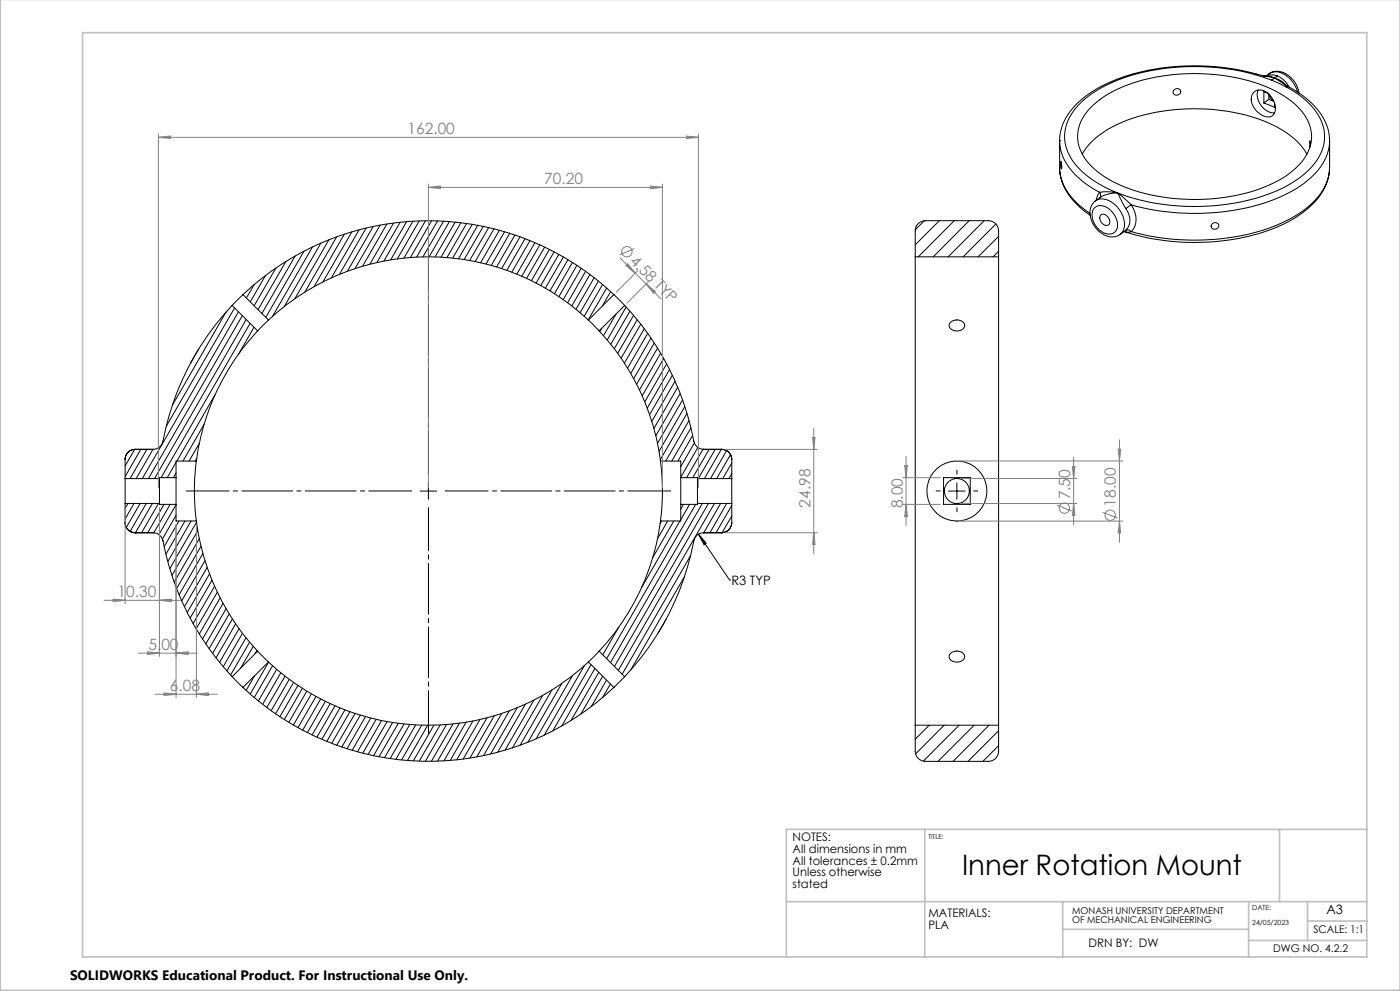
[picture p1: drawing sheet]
<svg xmlns="http://www.w3.org/2000/svg" width="420mm" height="297mm" viewBox="0 0 420 297" stroke-linecap="round" stroke-linejoin="round" font-family="sans-serif">
<g fill="none" stroke="#000" stroke-width=".3">
<path d="M327.3 32.1a38 38 0 0 1 20.8-9.2 58.5 58.5 0 0 1 35 4.6 19.1 19.1 0 0 1 10 10.6 12.1 12.1 0 0 1-4.6 12.4 40.8 40.8 0 0 1-21.4 8.7 57 57 0 0 1-34.6-5.5 17.4 17.4 0 0 1-9-10.8 12 12 0 0 1 3.8-10.8zM352.2 26.9a1.08 1.08 0 0 1 1.5-.3 1.08 1.08 0 0 1 .4 1.4 1.08 1.08 0 0 1-1.4 .5 .88 .88 0 0 1-.8-.6 .88 .88 0 0 1 .3-1zM376 27.8a3.4 3.4 0 0 1 5.4 1.2 4.2 4.2 0 0 1 .2 5.7 4.6 4.6 0 0 1-5.4-2.4l-.4-.6a3.6 3.6 0 0 1 .2-3.9zM376.6 22.4a66.7 66.7 0 0 0-44.2 2.9 22.8 22.8 0 0 0-12.4 11.7 12.7 12.7 0 0 0 3.6 13.4 31.8 31.8 0 0 0 11.7 7.4M376.6 22.4l4.9 1.6M377.1 22.3a68.7 68.7 0 0 0-44.4 2.5 26 26 0 0 0-13.8 12.2l-.8 3-.2 2.1M377.1 22.3l3.1 .6M377.1 22.3l-.5 .1M377.4 27a5.5 5.5 0 0 0 5 6.8M379 22.7l3.4 .7M379.2 30.9l3.2 1.2v-1M379.7 22.8a4.6 4.6 0 0 1 6.7 .3 8.6 8.6 0 0 1 2.9 4.5"/>
<path d="M380 22.9l1.5 .1 .9 .4M380.4 28l-1.2-.5v3.4M380.6 29.8l1.5 .6M380.6 28.2v1.6M380.6 29.8l-1.4 1.1M380.8 22.1a5.4 5.4 0 0 1 7.3 2l1 1.8 .6 2M380.8 28.3l.4 1.1 .9 .8M381.5 24l4.3 2M382.4 23.4l-.9 .6M382.4 23.4l3.6 2.3M382.4 23.4a5.9 5.9 0 0 1 3.4 2.2M383.2 22.8l-.8 .6"/>
<path d="M383.2 22.8a7.4 7.4 0 0 1 3.5 3.3M383.2 22.8l-1.6-.4-1.8 .5M385.4 25.4l1 .5M385.8 26a20.5 20.5 0 0 1 11.2 12.1 13.3 13.3 0 0 1-4.8 13.2 42.6 42.6 0 0 1-22.2 9.6 67.8 67.8 0 0 1-34.7-3.1M386.4 25.9a23.7 23.7 0 0 1 11.7 11.9l.5 1.9 .3 2.6M386.4 25.9l-.6 .1M317.9 50.3a16.6 16.6 0 0 0 6.9 12.6l2.3 1.6M317.9 42.2h.1M317.9 42.2a16 16 0 0 0 7.2 12.4l4.8 3M317.9 42.2v8.1a16 16 0 0 0 7.2 12.3l1.9 1.4M318.2 48.3l.3 2.3-.3-.6zM324.7 46.2a24 24 0 0 1 12.6-9.9 60.5 60.5 0 0 1 43.2 .5 23.6 23.6 0 0 1 11.6 9.4"/>
<path d="M329.9 57.6l2.2-.1 3.2 .3M329.9 57.6l.3 1-.2 .6M329.9 57.6l-.8 1.4-.2 1M335.3 57.8l4.1 3.6M335.3 57.8l2.4 4.7M335.3 57.8a9.3 9.3 0 0 0-6.7 2.4M393.2 43.1l-.2-.9v1.8M398.9 50.2a16.8 16.8 0 0 1-7.9 13.4 52.9 52.9 0 0 1-28 8.9 69.5 69.5 0 0 1-25.7-3.1l1.3 .2 .8-.2M398.9 42.3a15.8 15.8 0 0 1-6.8 12 49.7 49.7 0 0 1-25.6 9.2 72 72 0 0 1-27.1-2.1M398.9 50.2a15.7 15.7 0 0 1-6.8 12.1 51.4 51.4 0 0 1-27.4 9.4 71.2 71.2 0 0 1-25.3-2.3M398.9 42.2v8M85.8 78.4l-8.4 14.4"/>
<path d="M88.5 76.7l-9.9 17.3M91.2 75.3l-11.5 19.8M93.8 74l-12 20.8M96.3 72.8l-11 19M98.7 71.9l-10.2 17.6M101 71l-9.6 16.6M103.3 70.2l-9.1 15.7M105.6 69.5l-8.7 15M107.7 68.9l-8.3 14.4M109.9 68.3l-8.1 13.9M112 67.9l-7.8 13.4M114.1 67.4l-7.6 13.1"/>
<path d="M116.1 67.1l-7.3 12.7M118.1 66.8l-7.2 12.4M120.1 66.6l-7 12.1M122 66.4l-6.9 11.8M123.9 66.3l-6.7 11.6M125.8 66.2l-6.6 11.4M127.6 66.2l-6.4 11.2M129.5 66.2l-6.4 11M131.3 66.2l-6.3 10.8M133.1 66.3l-6.2 10.7M134.8 66.4l-6.1 10.6M136.6 66.6l-6.1 10.4"/>
<path d="M138.3 66.7l-6 10.4M140 67l-5.9 10.2M141.7 67.2l-5.9 10.1M143.3 67.5l-5.8 10M145 67.8l-5.8 10M146.6 68.2l-5.7 9.9M148.2 68.6l-5.6 9.8M149.8 69l-5.6 9.7M151.4 69.5l-5.6 9.6M152.9 69.9l-5.5 9.6M154.5 70.4l-5.5 9.6M156 71l-5.5 9.5"/>
<path d="M157.5 71.5l-5.5 9.5M159 72.1l-5.4 9.5M160.5 72.7l-5.5 9.5M162 73.4l-5.5 9.4M163.4 74l-5.4 9.4M164.8 74.8l-5.4 9.3M166.2 75.5l-5.4 9.3M167.6 76.2l-5.4 9.4M169 77l-5.4 9.4M170.4 77.8l-5.4 9.4M171.7 78.7l-5.4 9.3M173.1 79.5l-5.4 9.4"/>
<path d="M274.6 77v-7.8a3 3 0 0 1 3-3.1h19a3 3 0 0 1 3 3.1v7.8M274.6 77v140.3M274.6 77h25M277.3 66.2l-2.7 2.7M281.8 66.1l-7.2 7.3M286.3 66.1l-10.8 10.9M290.8 66.1l-10.8 10.9M295.2 66.1l-10.8 10.9M298.8 67.1l-9.9 9.9M299.6 70.8l-6.2 6.2M299.6 75.3l-1.7 1.7M299.6 77v140.3"/>
<path d="M328.3 62.4a3.7 3.7 0 0 1 5.4 1.2 4.5 4.5 0 0 1 .7 6 4 4 0 0 1-5.4-1.6 4.7 4.7 0 0 1-.7-5.6zM328.6 60.2a5.4 5.4 0 0 0-.3 7.5 5.7 5.7 0 0 0 7.7 2.6M328.6 60.2a5.1 5.1 0 0 1 6.3 1.5 7.1 7.1 0 0 1 1.9 7.7l-.8 .9M330.2 64.4a1.97 1.97 0 0 1 2.3 .7 1.97 1.97 0 0 1 0 2.3 2.05 2.05 0 0 1-2.1-.7 2.05 2.05 0 0 1-.2-2.3zM337.7 62.5a4.8 4.8 0 0 1 0 6.5M337.7 69a1.37 1.37 0 0 1 1.7 .4M337.7 69l-1.7 1.3M339.4 61.4a6.3 6.3 0 0 1 0 8M339.4 61.4l-1.7 1.1M363.7 67a1.07 1.07 0 0 1 1.9 .4 1.07 1.07 0 0 1-1.4 1.3 .92 .92 0 0 1-.8-.7 .92 .92 0 0 1 .3-1zM67.8 93.5l-16.1 28M69.6 91.5a80.9 80.9 0 0 0-20.7 40.7 2.99 2.99 0 0 1-2.9 2.5"/>
<path d="M69.6 91.5l7.7 7.7a69.9 69.9 0 0 0-18.4 39h-6.1v17.9h6.1M70.4 92.3l-20.6 35.5M71.5 93.4l-28.8 50M72.7 94.6l-28.2 48.8M72.9 88.3a81 81 0 0 1 111.2 0M72.9 88.3l7.6 7.6M72.9 88.3l-3.3 3.2M73.9 95.7l-27.5 47.7M75 96.9l-26.7 46.3M76.2 98.1l-4.7 8.1M76.3 85.3l-2.4 4M79.7 82.5l-4.6 8"/>
<path d="M80.5 95.9l-3.2 3.3M82.8 80.3l-6.6 11.3M174.4 80.4l-5.4 9.4M175.7 81.3l-5.4 9.4M176.5 95.9l3.2 3.3M177 82.3l-5.4 9.4M178.3 83.2l-5.5 9.5M179.5 84.2l-5.5 9.5M179.7 99.2a70.3 70.3 0 0 1 18.5 39h6v17.9h-6M180.5 98.5l-.5 .9M180.8 85.3l-5.5 9.5M182 86.3l-5.5 9.6"/>
<path d="M183.2 87.4l-2.5 4.4M184.1 88.3l3.3 3.3M184.1 88.3l-7.6 7.6a70.3 70.3 0 0 0-96 0M184.8 94.1l-3.8 6.5M187.4 91.5a80.9 80.9 0 0 1 20.7 40.7 3 3 0 0 0 3 2.5M187.4 91.5l-7.7 7.7M187.9 92l-5.7 9.9M189 93.2l-5.8 10M190.1 94.5l-5.8 10M191.2 95.8l-5.9 10.1M192.2 97.2l-5.9 10.1M193.3 98.5l-6 10.3"/>
<path d="M194.3 99.9l-6 10.4M285.1 96.7a2.63 2.63 0 0 1 4.3 .8 2.51 2.51 0 0 1-2.3 1.7 2.51 2.51 0 0 1-2.4-1.5zM59.6 104.6l-2.4 4.2M64.5 118.3l-11.4 19.9M195.3 101.3l-6.1 10.6M196.3 102.8l-6.2 10.7M197.3 104.3l-6.3 10.8M198.2 105.9l-6.4 11M199.1 107.5l-6.4 11.1M200 109.1l-6.6 11.3M200.9 110.7l-6.7 11.6M201.7 112.5l-6.8 11.8"/>
<path d="M202.5 114.2l-7 12.1M203.3 116.1l-7.1 12.3M204 117.9l-7.3 12.7M204.8 119.8l-7.6 13.1M40.4 134.7l-2.9 5M40.5 134.7a2.95 2.95 0 0 0-3 3v5.7M40.5 134.7a2.95 2.95 0 0 0-3 3M40.5 134.7h5.5M40.5 134.7h.1M42.2 134.7l-4.7 8.1M44.1 134.7l-5.1 8.7M45.9 134.7l-5 8.7"/>
<path d="M52.8 138.6l-2.6 4.6M58.9 138.2a69.1 69.1 0 0 0 0 18M59 137.4l-.4 .8M59.8 132.9l-3.1 5.3M61.2 127.2l-6.3 11M198.2 138.2a71.4 71.4 0 0 1 0 17.9M205.5 121.8l-7.8 13.5M206.1 123.9l-8 13.9M206.7 126l-7 12.2M207.3 128.2l-5.8 10M207.8 130.5l-4.4 7.7M208.3 132.7l-4.1 7.2"/>
<path d="M209.4 134.1l-5.2 8.9M211.1 134.7h5.4M211.1 134.7h.1M212.7 134.7l-4.9 8.5M214.6 134.7l-5.1 8.7M216.4 134.6l-5.1 8.8M216.5 134.7a3 3 0 0 1 3 3v5.7M216.5 134.7a3 3 0 0 1 3 3M216.5 134.7h-5.6l-4.9 8.5M216.5 134.7h.1M218 135.1l-4.9 8.3M219.1 136.3l-4.1 7.1"/>
<path d="M219.5 138.8l-2.7 4.6M37.5 150.9v5.8a2.95 2.95 0 0 0 3 3M37.5 143.4v7.5M37.5 156.6a3 3 0 0 0 3 3.1M37.5 143.4h10.3M37.5 150.9h10.3M38.4 150.9l-.9 1.5M40.2 150.9l-2.7 4.6M40.5 159.7h.1M40.5 159.7h5.5M42.1 150.9l-4.2 7.2M43.9 150.9l-4.8 8.3"/>
<path d="M45.7 150.9l-5.1 8.8M46 159.7a2.95 2.95 0 0 1 2.9 2.4M46 159.6v.1M47.6 150.9l-5.1 8.8M47.8 143.4v7.5M47.8 150.9v.3h5M49.2 151.2l-4.9 8.5M51 151.2l-4.9 8.5M52.8 151.3l-5.1 8.9M52.8 154.4l-4.1 7.2M52.8 141.7l-.8 1.5M52.8 143.2h-5v.2"/>
<path d="M53.7 156.1l-4.5 7.7M55.5 156.1l-5.7 10M57.3 156.1l-7 12.2M58.9 156.1a69.9 69.9 0 0 0 18.4 39.1M58.9 156.5l-8 13.9M59.3 159l-7.7 13.5M126 147.2h5M128.5 144.7v4.9M198.2 156.1a70.3 70.3 0 0 1-18.5 39.1M198.5 156.1l-.5 .8M200.3 156.1l-3.1 5.4M202.1 156.1l-6.3 11"/>
<path d="M204 156.1l-11.5 19.9M204.2 143.2h5v.2M205 151.2l-.8 1.4M206.9 151.2l-2.7 4.5M208.7 151.2l-26.7 46.2M209.2 143.4v7.5M209.2 143.4h10.3M209.2 150.9h10.3M209.2 150.9v.3h-5M210.7 150.9l-27.5 47.7M211.1 159.7a2.92 2.92 0 0 0-3 2.4 81.2 81.2 0 0 1-20.7 40.7M211.1 159.7h.1"/>
<path d="M211.1 159.7h5.4M212.5 150.9l-28.2 48.8M214.3 150.9l-28.8 50M216.2 150.9l-5.1 8.8M216.5 159.7h.1M218 150.9l-5 8.8M219.5 142l-.8 1.4M219.5 151.5l-4.7 8.2M219.5 154.7l-2.9 4.9M219.5 150.9v5.8a3 3 0 0 1-3 3M219.5 143.4v7.5M219.5 156.6a3 3 0 0 1-3 3.1"/>
<path d="M283.1 143.2h8v8h-8zM284.6 147.2h5M287.1 144.7v4.9M48.9 162.1h.1M48.9 162.1a81.2 81.2 0 0 0 20.7 40.7l7.7-7.6M59.8 161.4l-7.6 13.1M60.3 163.7l-7.3 12.7M60.9 165.9l-7.2 12.4M61.5 168l-7 12.1M62.2 170l-6.9 11.9M62.9 172l-6.7 11.6M63.6 173.9l-6.6 11.3"/>
<path d="M64.4 175.7l-6.5 11.2M65.2 177.5l-6.4 11M66 179.2l-6.2 10.8M205.3 172.9l-16.1 27.9M207.2 166.5l-20.5 35.5M209.5 160.1l2.3 2.7-.6 .4zM209.6 160.1l9.3 13.7M218.9 173.8h.1M66.9 180.8l-6.2 10.7M67.8 182.4l-6.1 10.6M68.8 184l-6.1 10.4M69.7 185.5l-5.9 10.3"/>
<path d="M70.7 187l-5.9 10.2M71.7 188.4l-5.8 10.1M72.7 189.8l-5.7 10M73.8 191.1l-5.7 10M74.9 192.4l-5.7 9.9M76 193.7l-3.8 6.5M77.1 194.9l-.5 1M77.3 195.2l3.2 3.2M80.5 198.4a70.3 70.3 0 0 0 96 0l7.6 7.6a81 81 0 0 1-111.2 0M80.5 198.4l-7.6 7.6M80.6 198.4l-5.5 9.6M81.8 199.5l-5.5 9.6"/>
<path d="M175.3 199.5l-12 20.8M177.3 199.2l-11.5 19.8M179.7 195.2l7.7 7.6M179.8 195.1l-3.3 3.3M185.5 188.1l-4.7 8.1M199.9 185.5l-2.5 4.3M285.1 195.9a2.62 2.62 0 0 1 4.3 .9 2.53 2.53 0 0 1-2.3 1.7 2.53 2.53 0 0 1-2.4-1.5zM69.6 202.7l3.3 3.4M76.4 202.5l-2.6 4.4M83 200.6l-5.5 9.5M84.2 201.6l-5.4 9.5M85.5 202.6l-5.5 9.5"/>
<path d="M86.8 203.6l-5.4 9.4M88.1 204.5l-5.4 9.4M89.4 205.4l-5.4 9.4M90.7 206.3l-5.4 9.3M92 207.1l-5.4 9.4M93.4 208l-5.4 9.3M94.8 208.7l-5.4 9.4M96.2 209.5l-5.4 9.3M97.6 210.2l-5.4 9.4M99.1 210.9l-5.5 9.4M100.5 211.5l-5.4 9.4M102 212.2l-5.4 9.4"/>
<path d="M103.5 212.8l-5.5 9.4M105 213.3l-5.5 9.5M106.5 213.8l-5.5 9.5M108.1 214.3l-5.5 9.6M109.6 214.8l-5.5 9.6M111.2 215.2l-5.5 9.7M112.9 215.6l-5.7 9.7M114.5 215.9l-5.7 9.8M116.1 216.2l-5.7 9.9M117.8 216.5l-5.7 10M119.5 216.8l-5.8 10M121.2 217l-5.8 10.1"/>
<path d="M122.9 217.1l-5.8 10.2M124.7 217.3l-6 10.3M126.5 217.3l-6 10.4M128.3 217.3l-6.1 10.6M130.2 217.3l-6.2 10.7M132 217.3l-6.2 10.8M133.9 217.2l-6.3 10.9M135.9 217l-6.5 11.1M137.8 216.7l-6.5 11.4M139.8 216.4l-6.6 11.6M141.9 216.1l-6.8 11.8M144 215.6l-7 12.1"/>
<path d="M146.1 215.1l-7.1 12.4M148.3 214.5l-7.3 12.7M150.5 213.8l-7.5 13.1M152.8 213l-7.7 13.4M155.2 212.1l-8 13.9M157.6 211l-8.3 14.5M160.2 209.8l-8.7 15M162.8 208.4l-9.1 15.8M165.6 206.8l-9.6 16.5M168.6 204.8l-10.2 17.7M171.7 202.5l-10.9 19M178.5 200.3l-10 17.3"/>
<path d="M179.6 201.5l-8.3 14.4M180.8 202.7l-6.6 11.3M182 203.8l-4.6 8M183.1 205l-2.3 4.1M187.4 202.8l-3.3 3.3M274.6 217.3v7.9a3 3 0 0 0 3 3h19a3 3 0 0 0 3-3v-7.9M274.6 217.3h25M278.8 217.3l-4.2 4.2M283.2 217.3l-8.5 8.7M287.7 217.3l-10.7 10.8M292.2 217.3l-10.8 10.9M296.7 217.3l-10.8 10.9"/>
<path d="M299.6 219l-9.2 9.2M299.6 223.5l-4.7 4.7"/>
<circle cx="287.1" cy="147.2" r="3.8"/>
<circle cx="287.1" cy="147.2" r="9"/>
</g>
<g fill="none" stroke="#808080" stroke-width=".3">
<path d="M47.5 40.1v106.1M47.5 41.2h162M47.5 41.2l3.6-.4v.7zM128.5 55.2v91M128.5 56.2h70.2M128.5 56.2l3.6-.4v.7zM195.2 55.8l3.5 .4-3.5 .3zM198.7 55.2v91M206 40.8l3.5 .4-3.5 .3zM209.5 40.1v106.1M186.1 77.4l4.5 4.5M187.8 79.6l.5-.5 2.3 2.8z"/>
<path d="M190.3 74.5l-4.4 1.9M190.6 81.9l3.2 3.2M191.3 81.2l-6.4 6.4M193.8 85.1l4.5 4.5M193.8 85.1l2.8 2.2-.5 .6zM194.5 84.4l-6.4 6.4M217.5 134.7h27.6M243.8 131.1h.7l-.4 3.6zM244.1 128.3v37.7M271.4 139.6h.8l-.4 3.6zM271.8 136.8v20.7M288.1 138.1h48.7"/>
<path d="M321.7 139.8h.8l-.4 3.6zM322.1 137.1v20.2M335.5 134.6h.7l-.4 3.5zM335.8 131.8v30.7M37.5 151.9v29M47.8 152.1v44.6M52.8 157.2v51.9M58.9 157.2v51.9M217.5 159.7h27.6M244.1 159.7l.4 3.5h-.7zM270.8 151.2h11.3M270.8 143.2h11.3"/>
<path d="M271.8 151.2l.4 3.5h-.8zM288.1 143.4h35M288.1 150.9h35M288.1 156.2h48.7M317.1 151.4l4.4 1.8M322.1 150.9l.4 3.6h-.8zM330.8 153.5l4.5 1.8M335.8 156.2l.4 3.5h-.7zM31.2 179.9h23M34 179.6l3.5 .3-3.5 .4zM47.8 179.9l3.6-.3v.7zM41.5 195.8h17.7"/>
<path d="M44.3 195.4l3.5 .4-3.5 .3zM52.8 195.8l3.6-.4v.7zM46.5 208.1h18.8M49.2 207.7l3.6 .4-3.6 .4zM58.9 208.1l3.5-.4v.8z"/>
<circle cx="188.1" cy="75.4" r="1.57"/>
<circle cx="319.3" cy="152.3" r="1.56"/>
<circle cx="333" cy="154.4" r="1.55"/>
</g>
<path d="M282.1 147.1h-1.3M287.1 142.1v-1.2M287.1 152.1v1.3M292.1 147.1h1.2" fill="none" stroke="#000" stroke-width=".3" stroke-dasharray="15.2 1.3 1.3 1.3"/>
<path d="M123.5 147.1h-67.7M128.5 142.1v-67.7M128.5 152.1v67.7M133.5 147.1h67.7" fill="none" stroke="#000" stroke-width=".3" stroke-dasharray="15.2 1.3 1.3 1.3" stroke-dashoffset="2.3"/>
<path d="M.1 -.1v296.9h419.9M24.8 9.8h385.2v277h-385.2zM277.4 248.6v38.2M383.9 248.6v21.6M410 248.6h-174.1v38.2M235.9 270.2h174.1M318.8 270.2v16.6M318.8 278.5h55.8M374.6 270.2v16.6M392.3 270.2v11.7M392.3 276h17.8M374.6 281.9h35.4" fill="none" stroke="#c0c0c0" stroke-width=".5"/>
<path d="M209.5 160.1l2.3 2.7-.6 .4z" fill="#000"/>
<text font-size="8.5" x="288.6" y="262.1">Inner Rotation Mount</text>
<g font-size="4.7" fill="#808080">
<text x="122.3" y="40.1">162.00</text>
<text x="163.3" y="55.1">70.20</text>
<text x="188.7" y="78.4" transform="rotate(45 188.7 78.4)">4.58 TYP</text>
<text x="321" y="149.7" transform="rotate(-90 321 149.7)">7.50</text>
<text x="243.1" y="152.1" transform="rotate(-90 243.1 152.1)">24.98</text>
<text x="270.8" y="152.3" transform="rotate(-90 270.8 152.3)">8.00</text>
<text x="334.8" y="151.8" transform="rotate(-90 334.8 151.8)">18.00</text>
<text x="35.3" y="178.9">10.30</text>
<text x="44.5" y="194.7">5.00</text>
<text x="50.9" y="207">6.08</text>
</g>
<text font-size="4.1" x="21" y="293.7">SOLIDWORKS Educational Product. For Instructional Use Only.</text>
<g font-size="3.9">
<text x="219.4" y="175.3">R3 TYP</text>
<text x="398" y="273.9">A3</text>
</g>
<g font-size="3.5">
<text x="237.8" y="252.1">NOTES:</text>
<text x="237.8" y="255.6">All dimensions in mm</text>
<text x="237.8" y="259.2">All tolerances ± 0.2mm</text>
<text x="237.8" y="262.7">Unless otherwise</text>
<text x="237.8" y="266.2">stated</text>
<text x="278.5" y="275">MATERIALS:</text>
<text x="278.5" y="278.5">PLA</text>
<text x="326.5" y="283.8">DRN BY: DW</text>
</g>
<g font-size="3.2">
<text x="394" y="279.5">SCALE: 1:1</text>
<text x="382" y="285.4">DWG NO. 4.2.2</text>
</g>
<g font-size="2.8">
<text x="321.6" y="273.9">MONASH UNIVERSITY DEPARTMENT</text>
<text x="321.6" y="276.8">OF MECHANICAL ENGINEERING</text>
</g>
<g font-size="2.1">
<text x="375.7" y="272.8">DATE:</text>
<text x="375.7" y="277.1">24/05/2023</text>
</g>
<text font-size="2" x="278.5" y="251.4">TITLE:</text>
</svg>
